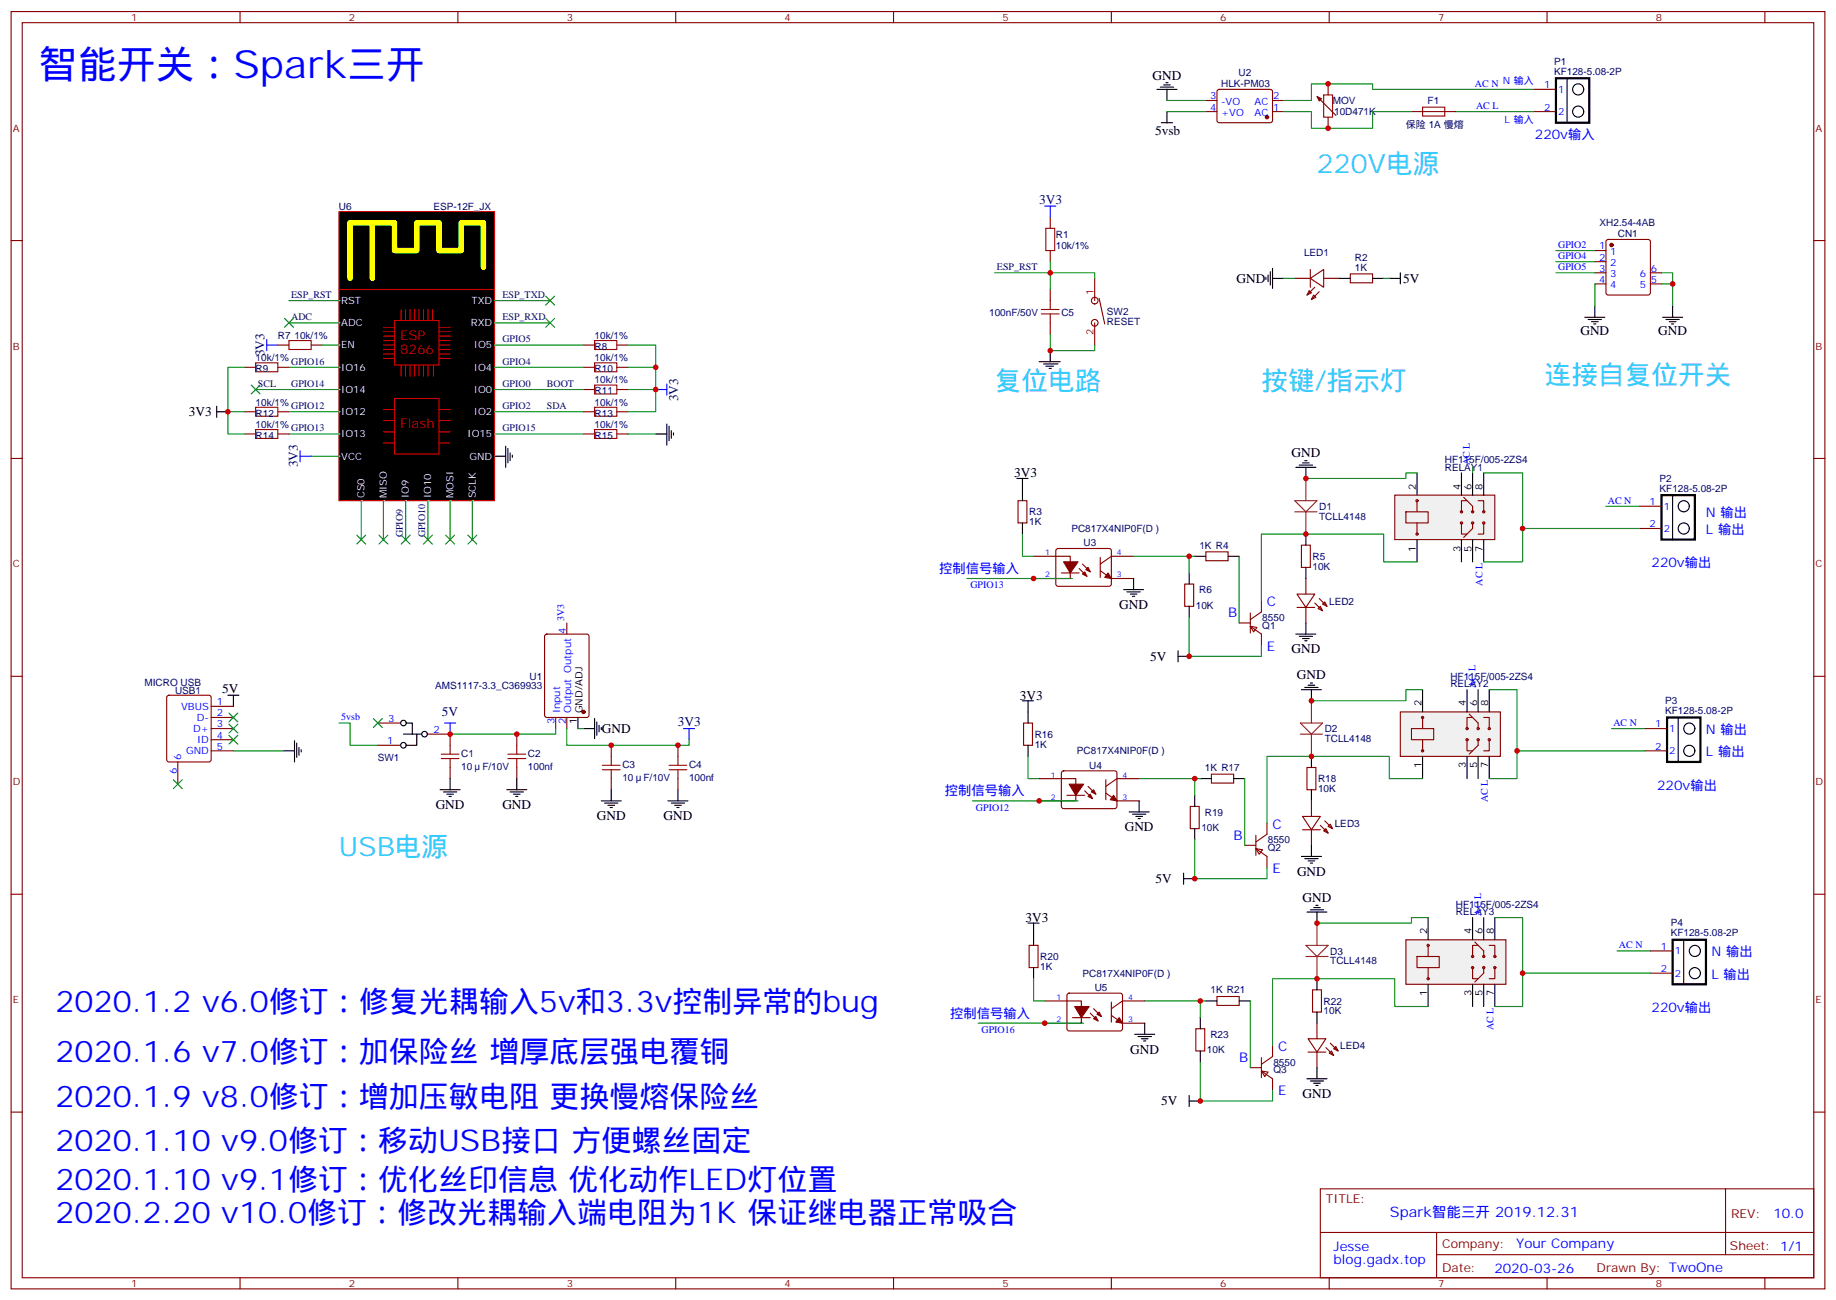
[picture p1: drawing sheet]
<svg xmlns="http://www.w3.org/2000/svg" width="583mm" height="413mm" viewBox="0 0 583 413" stroke-linecap="round" stroke-linejoin="round" font-family="sans-serif">
<g fill="none" stroke="#870000" stroke-width=".35">
<path d="M382.8 35.4h3.5M382.8 31.9h3.5M386.5 28.6l.5-.2h16.5l.4 .7v9.4l-.7 .4h-16.5l-.4-.7v-9.1zM403.9 35.4h3.6M403.9 31.9h3.6M333.4 68.9v3.6M333.4 79.5v3.5M333.4 91.9v3.5M347.5 88.3v7.1M348.9 94.7l1.8 8.1M411 88.3h4.9M415.6 92.2l.7 .7-1.4 .7z"/>
<path d="M415.9 88.3l4.3-2.8v5.7zM415.9 85.5v5.7M417 93.6l.7 .7-1.4 .7zM417.3 91.2l-2.4 2.4M418.7 92.6l-2.4 2.4M420.2 88.3h4.9M428.6 86.9h7.1v2.8h-7.1zM333.4 102.4v3.6M347.5 102.4v7.1M323.1 158.9h2.9v7h-2.9zM328.1 176.5h11.6v7.1h-11.6M335.4 174.3l.4-.2h16.5l.5 .7-.1 10.8-.6 .5-16.5-.1-.5-.7v-10.5z"/>
<path d="M343.6 179l2.5 2.5M349.2 176.9v6.3M359.8 176.5h-7l-3.6 2.5M382.8 175.1h7v2.8h-7zM413.1 173h2.8v7.1h-2.8zM336.9 181.8h5.6M342.5 180.4l2.5 2.5M349.2 181.1l3.6 2.5h7M376.1 185.3h2.8v7.1h-2.8zM393.3 197.7h3.6M396.9 198.8l2.1 .3-1.1 1.4zM396.9 194.5v6.4"/>
<path d="M396.9 198.8l3.5 2.4v3.6M400.4 190.6v3.6l-3.5 2.4M411.7 188.5h5.6l-2.8 4.3zM411.7 192.8h5.6M414.5 183.6v4.9M414.5 192.8v4.9M417.3 191.3l2.5 2.5M418.4 193.1l.7-.7 .7 1.4zM418.7 189.9l2.5 2.5M419.8 191.7l.7-.7 .7 1.4zM53.2 220.8l.4-.2h12.7l.7 .5v20l-.4 .6-13 .1-.6-.5-.1-20zM67 224.2h7.1"/>
<path d="M67 227.7h7.1M67 231.2h7.1M67 234.7h7.1M67 238.3h7.1M119.9 236.5h7.1M119.9 229.4h7.1M135.8 233h7.1v3.5M164 233v3.5M194 236.5v3.5M215.2 236.5v3.5M324.9 229.4h2.8v7.1h-2.8zM56.4 241.8v7"/>
<path d="M142.9 243.6v3.5M164 243.6v3.5M194 247.1v3.5M215.2 247.1v3.5M329.8 247.1h11.7v7h-11.7M337.1 244.8l.5-.2 16.5 .1 .4 .6v10.9l-.7 .4-16.5-.1-.4-.6v-10.6zM338.7 252.4h5.6M344.3 251l2.5 2.4M345.4 249.6l2.4 2.4M351 251.7l3.5 2.4h7.1M351 247.4v6.4M361.6 247.1h-7.1l-3.5 2.5"/>
<path d="M377.8 255.9h2.8v7.1h-2.8zM384.5 245.7h7.1v2.8h-7.1zM413.5 259.1h5.6l-2.8 4.2zM414.9 243.6h2.8v7h-2.8zM416.3 254.1v5M395.1 268.3h3.5M398.6 269.3l2.2 .4-1.1 1.4zM398.6 265.1v6.3M398.6 269.3l3.6 2.5v3.5M402.2 261.2v3.5l-3.6 2.5M413.5 263.3h5.6M416.3 263.3v5"/>
<path d="M419.1 261.9l2.5 2.5M420.2 263.7l.7-.7 .7 1.4zM420.5 260.5l2.5 2.5M421.6 262.3l.7-.8 .7 1.5zM326.7 300h2.8v7.1h-2.8zM331.6 317.6h11.7v7.1h-11.7M338.9 315.4l.5-.2h16.5l.4 .7-.1 10.8-.6 .5-16.5-.1-.4-.6v-10.6zM352.8 318v6.3M363.4 317.6h-7.1l-3.5 2.5M386.3 316.2h7v2.9h-7zM416.6 314.1h2.9v7.1h-2.9zM340.4 322.9h5.7"/>
<path d="M346.1 321.5l2.4 2.5M347.1 320.1l2.5 2.5M352.8 322.2l3.5 2.5h7.1M379.6 326.5h2.8v7h-2.8zM396.9 338.8h3.5M400.4 339.9l2.1 .3-1 1.4zM400.4 335.6v6.4M400.4 339.9l3.5 2.4v3.6M403.9 331.8v3.5l-3.5 2.4M415.2 329.6h5.7l-2.9 4.3zM415.2 333.9h5.7M418 324.7v4.9"/>
<path d="M418 333.9v4.9M420.9 332.5l2.4 2.4M421.9 334.2l.7-.7 .7 1.4zM422.3 331l2.4 2.5M424 332.1l.7 1.4-1.4-.7z"/>
<circle cx="347.5" cy="95.4" r="1.06"/>
<circle cx="347.5" cy="102.4" r="1.06"/>
</g>
<g fill="#870000" stroke="#870000" stroke-width=".35">
<path d="M351.7 181.8l1.1 1.8-2.1-.4z"/>
<path d="M343.6 182.2l.7-.7 .7 1.4z"/>
<path d="M344.7 180.8l.7-.7 .7 1.4z"/>
<path d="M337.6 178.3h4.6l-2.5 3.5z"/>
<path d="M353.5 252.4l1 1.7-2.1-.3z"/>
<path d="M345.4 252.7l.7-.7 .7 1.4z"/>
<path d="M346.4 251.3l.7-.7 .7 1.4z"/>
<path d="M339.4 248.8h4.6l-2.5 3.6z"/>
<path d="M355.2 322.9l1.1 1.8-2.1-.4z"/>
<path d="M347.8 322.6l.7 1.4-1.4-.7z"/>
<path d="M348.2 321.9l.7-.7 .7 1.4z"/>
<path d="M341.1 319.4h4.6l-2.4 3.5z"/>
<circle cx="402.2" cy="37.2" r=".53"/>
</g>
<g fill="none" stroke="#a10000" stroke-width=".35">
<path d="M332 72.5h2.8v7h-2.8zM330.6 99.6h5.6M330.6 98.2h5.6M333.4 95.4v2.8M333.4 99.6v2.8M140.1 239.3h5.6M142.9 236.5v2.8M161.2 239.3h5.7M164 236.5v2.8M140.1 240.7h5.6M142.9 240.7v2.9M161.2 240.7h5.7"/>
<path d="M164 240.7v2.9M191.2 244.3h5.6M191.2 242.9h5.6M194 240v2.9M194 244.3v2.8M212.4 244.3h5.6M212.4 242.9h5.6M215.2 240v2.9M215.2 244.3v2.8"/>
</g>
<g fill="none" stroke="#000" stroke-width=".35">
<path d="M425.1 88.3h3.5M435.7 88.3h3.5M324.6 155.4v3.5M324.6 165.9v3.6M379.2 176.5h3.6M389.8 176.5h3.5M414.5 169.5v3.5M377.5 181.8v3.5M377.5 192.4v3.5M414.5 180.1v3.5M128.1 233h5.6M129.1 229.4h1.8v3.6"/>
<path d="M132.3 233v3.5h-3.2M326.3 225.9v3.5M326.3 236.5v3.5M379.2 252.4v3.5M381 247.1h3.5M391.6 247.1h3.5M416.3 240v3.6M416.3 250.6v3.5M379.2 263v3.5M328.1 296.5v3.5M328.1 307.1v3.5M382.8 317.6h3.5"/>
<path d="M393.3 317.6h3.6M418 310.6v3.5M381 322.9v3.6M381 333.5v3.5M418 321.2v3.5"/>
<circle cx="128.1" cy="229.4" r=".88"/>
<circle cx="128.1" cy="236.5" r=".88"/>
<circle cx="134.8" cy="233" r=".88"/>
</g>
<path d="M411 158.9h7l-3.5 3.5zM414.5 151.8v7.1M411 162.4h7M414.5 162.4v7.1M412.7 229.4h7.1l-3.5 3.6zM412.7 233h7.1M416.3 222.4v7M416.3 233v7M418 292.9v7.1M414.5 300h7.1l-3.6 3.5zM414.5 303.5h7.1M418 303.5v7.1" fill="none" stroke="#8c2424" stroke-width=".35"/>
<path d="M107.6 67.2h49.4v91.7h-49.4z" fill="#000" stroke="#f00" stroke-width=".35"/>
<g fill="none" stroke="#c00" stroke-width=".35">
<path d="M127.4 98.2v3.5M128.8 98.2v3.5M130.2 98.2v3.5M131.6 98.2v3.5M133 98.2v3.5M134.4 98.2v3.5M135.8 98.2v3.5M137.2 98.2v3.5M121.7 103.9h3.5M121.7 105.3h3.5M121.7 106.7h3.5M121.7 108.1h3.5"/>
<path d="M121.7 109.5h3.5M121.7 110.9h3.5M121.7 112.3h3.5M121.7 113.7h3.5M125.2 101.7h14.1v14.2h-14.1zM127.4 115.9v3.5M128.8 115.9v3.5M130.2 115.9v3.5M131.6 115.9v3.5M133 115.9v3.5M134.4 115.9v3.5M135.8 115.9v3.5"/>
<path d="M137.6 115.9v3.5M139.3 103.9h3.6M139.3 105.3h3.6M139.3 106.7h3.6M139.3 108.1h3.6M139.3 109.5h3.6M139.3 110.9h3.6M139.3 112.3h3.6M139.3 113.7h3.6M121.7 130h3.5M121.7 133.5h3.5M121.7 137h3.5"/>
<path d="M125.2 126.4h14.1v17.7h-14.1zM139.3 130h3.6M139.3 133.5h3.6M139.3 137h3.6M121.7 140.5h3.5M139.3 140.5h3.6"/>
</g>
<path d="M107.6 91.9h49.4" fill="none" stroke="#f00" stroke-width=".35"/>
<path d="M118.2 70.7v17.6M153.5 84.8v-14.1h-7.1v8.8h-7.1v-8.8h-7v8.8h-7.1v-8.8h-14.1v17.6" fill="none" stroke="#ff0" stroke-width="1.8"/>
<g fill="#fff">
<circle cx="107.6" cy="102.4" r=".18"/>
<circle cx="107.6" cy="109.5" r=".18"/>
<circle cx="107.6" cy="116.6" r=".18"/>
<circle cx="107.6" cy="123.6" r=".18"/>
<circle cx="107.6" cy="130.7" r=".18"/>
<circle cx="107.6" cy="137.7" r=".18"/>
<circle cx="107.6" cy="144.8" r=".18"/>
<circle cx="114.7" cy="158.9" r=".18"/>
<circle cx="121.7" cy="158.9" r=".18"/>
<circle cx="128.8" cy="158.9" r=".18"/>
<circle cx="135.8" cy="158.9" r=".18"/>
<circle cx="142.9" cy="158.9" r=".18"/>
<circle cx="149.9" cy="158.9" r=".18"/>
<circle cx="157" cy="144.8" r=".18"/>
<circle cx="157" cy="137.7" r=".18"/>
<circle cx="157" cy="130.7" r=".18"/>
<circle cx="157" cy="123.6" r=".18"/>
<circle cx="157" cy="116.6" r=".18"/>
<circle cx="157" cy="109.5" r=".18"/>
<circle cx="157" cy="102.4" r=".18"/>
<circle cx="157" cy="95.4" r=".18"/>
<circle cx="107.6" cy="95.4" r=".18"/>
</g>
<path d="M81.1 115.1h7.1v2.9h-7.1zM91.7 108.1h7.1v2.8h-7.1zM188.7 115.1h7.1v2.9h-7.1zM188.7 108.1h7.1v2.8h-7.1zM81.1 129.3h7.1v2.8h-7.1zM81.1 136.3h7.1v2.8h-7.1zM188.7 122.2h7.1v2.8h-7.1zM188.7 129.3h7.1v2.8h-7.1zM188.7 136.3h7.1v2.8h-7.1z" fill="none" stroke="#a10000" stroke-width=".35"/>
<g fill="none" stroke="#870000" stroke-width=".35">
<path d="M506.2 79.5h3.6M510 76.2l.5-.2h12.7l.5 .2 .2 .5v16.2l-.3 .5-.4 .2h-12.7l-.5-.2-.2-.5v-16.2zM506.2 83h3.6M506.2 86.6h3.6M506.2 90.1h3.6M523.9 86.6h3.5M523.9 90.1h3.5M77.6 116.6h3.5M88.2 109.5h3.5M88.2 116.6h3.5M98.8 109.5h3.5M185.2 109.5h3.5"/>
<path d="M185.2 116.6h3.5M195.8 109.5h3.5M195.8 116.6h3.5M77.6 130.7h3.5M77.6 137.7h3.5M88.2 130.7h3.5M88.2 137.7h3.5M185.2 123.6h3.5M185.2 130.7h3.5M185.2 137.7h3.5M195.8 123.6h3.5M195.8 130.7h3.5"/>
<path d="M195.8 137.7h3.5M179.9 197.7v3.5M173.1 201.4l.5-.2h12.7l.6 .5 .1 25.3-.5 .6-12.9 .1-.7-.5v-25.3zM176.4 227.7v3.5M179.9 227.7v3.5"/>
</g>
<g fill="#870000" stroke="#870000" stroke-width=".35">
<circle cx="511.5" cy="77.8" r=".53"/>
<circle cx="185.2" cy="225.9" r=".53"/>
</g>
<path d="M183.4 227.7v3.5" fill="none" stroke="#000" stroke-width=".35"/>
<path d="M442.7 157.1h31.8v14.1h-31.8z" fill="#f0f0f0" stroke="#870000" stroke-width=".35"/>
<g fill="none" stroke="#870000" stroke-width=".35">
<path d="M449.8 158.9v3.5M464.6 157.8l2.8 2.9v1.7M465.7 158.9h-1.8v3.5M469.2 158.9h1.8v3.5M446.3 162.4h7v3.5h-7zM449.8 165.9v3.6M463.9 165.9v3.6h1.8M467.4 165.9v1.8l-2.8 2.8M471 165.9v3.6h-1.8"/>
<circle cx="449.8" cy="158.9" r=".35"/>
<circle cx="449.8" cy="169.5" r=".35"/>
<circle cx="463.9" cy="165.9" r=".35"/>
<circle cx="463.9" cy="162.4" r=".35"/>
<circle cx="467.4" cy="162.4" r=".35"/>
<circle cx="467.4" cy="165.9" r=".35"/>
<circle cx="471" cy="165.9" r=".35"/>
<circle cx="471" cy="162.4" r=".35"/>
</g>
<path d="M449.8 150.1v7M463.9 150.1v7M467.4 150.1v7M471 150.1v7M449.8 171.2v7.1M463.9 171.2v7.1M467.4 171.2v7.1M471 171.2v7.1" fill="none" stroke="#000" stroke-width=".35"/>
<path d="M444.5 225.9h31.7v14.1h-31.7z" fill="#f0f0f0" stroke="#870000" stroke-width=".35"/>
<g fill="none" stroke="#870000" stroke-width=".35">
<path d="M448 231.2h7.1v3.5h-7.1zM451.6 227.7v3.5M451.6 234.7v3.6M465.7 234.7v3.6h1.7M466.4 226.6l2.8 2.8v1.8M467.4 227.7h-1.7v3.5M469.2 234.7v1.8l-2.8 2.8M471 227.7h1.7v3.5M472.7 234.7v3.6h-1.7"/>
<circle cx="451.6" cy="227.7" r=".35"/>
<circle cx="451.6" cy="238.3" r=".35"/>
<circle cx="465.7" cy="231.2" r=".35"/>
<circle cx="465.7" cy="234.7" r=".35"/>
<circle cx="469.2" cy="234.7" r=".35"/>
<circle cx="469.2" cy="231.2" r=".35"/>
<circle cx="472.7" cy="231.2" r=".35"/>
<circle cx="472.7" cy="234.7" r=".35"/>
</g>
<path d="M451.6 218.9v7M465.7 218.9v7M469.2 218.9v7M472.7 218.9v7M451.6 240v7.1M465.7 240v7.1M469.2 240v7.1M472.7 240v7.1" fill="none" stroke="#000" stroke-width=".35"/>
<path d="M446.3 298.2h31.7v14.1h-31.7z" fill="#f0f0f0" stroke="#870000" stroke-width=".35"/>
<g fill="none" stroke="#870000" stroke-width=".35">
<path d="M3.5 3.7h575.8v405.3h-575.8zM7.1 7.2h568.6v398.3h-568.6zM76.2 3.7v3.5M145.3 3.7v3.5M214.5 3.7v3.5M283.6 3.7v3.5M352.8 3.7v3.5M421.9 3.7v3.5M491.1 3.7v3.5M560.2 3.7v3.5M418.7 31.3l5.3 5.3M421.6 26.6v3.5"/>
<path d="M421.6 37.2v3.5M448 35.4h14.1M486.8 28.4h7.1M486.8 35.4h7.1M3.5 76.3h3.6M575.7 76.3h3.6M3.5 145.5h3.6M575.7 145.5h3.6M520.3 160.7h7.1M520.3 167.7h7.1M3.5 214.6h3.6M575.7 214.6h3.6"/>
<path d="M522.1 231.2h7.1M522.1 238.3h7.1M3.5 283.8h3.6M468.1 298.9l2.9 2.9v1.7M575.7 283.8h3.6M449.8 303.5h7v3.6h-7zM453.3 300v3.5M453.3 307.1v3.5M467.4 307.1v3.5h1.8M469.2 300h-1.8v3.5M471 307.1v1.7l-2.9 2.8M472.7 300h1.8v3.5"/>
<path d="M474.5 307.1v3.5h-1.8M523.9 301.8h7M523.9 308.8h7M3.5 352.9h3.6M575.7 352.9h3.6M419.1 377.3h156.6v28.2h-156.6zM547.7 377.3v20.9M419.1 391.1h156.5M456 398.2h119.6M456 391.1v14.1M76.2 405.5v3.5M145.3 405.5v3.5"/>
<path d="M214.5 405.5v3.5M283.6 405.5v3.5M352.8 405.5v3.5M421.9 405.5v3.5M491.1 405.5v3.5M560.2 405.5v3.5"/>
<circle cx="453.3" cy="310.6" r=".35"/>
<circle cx="453.3" cy="300" r=".35"/>
<circle cx="467.4" cy="303.5" r=".35"/>
<circle cx="467.4" cy="307.1" r=".35"/>
<circle cx="471" cy="303.5" r=".35"/>
<circle cx="471" cy="307.1" r=".35"/>
<circle cx="474.5" cy="307.1" r=".35"/>
<circle cx="474.5" cy="303.5" r=".35"/>
</g>
<g fill="none" stroke="#000" stroke-width=".35">
<path d="M367.2 28.4h6.4M368.3 27.7h4.2M368.7 38.9h3.5M369.4 27h2.1M370.1 26.2h.7M370.4 28.4v3.5M370.4 35.4v3.5M497.4 24.8v14.1M401.8 88v.7M402.5 87.3v2.1M403.2 86.2v4.3M403.9 88.3h3.6"/>
<path d="M403.9 85.2v6.3M441 88.3h3.5M444.5 86.6v3.5M506.2 97.2v3.5M530.9 97.2v3.5M329.8 114.8h6.7M331.3 115.5h4.5M332 116.2h2.4M333 116.9h.7M333.4 111.3v3.5M503.1 100.7h6.3M504.1 101.4h4.3"/>
<path d="M505.2 102.1h2.1M505.9 102.8h.7M527.8 100.7h6.3M528.8 101.4h4.2M529.9 102.1h2.1M530.6 102.8h.7M68.8 130.7h3.5M68.8 128.9v3.5M208.1 137.7h3.6M211.7 134.5v6.8M212.4 135.3v4.5M213.1 136.7v2.4"/>
<path d="M213.8 137.4v.7M157 144.8h3.5M160.5 141.6v6.7M161.2 142.3v4.6M161.9 143.7v2.5M162.6 144.4v.7M322.8 151.8h3.5M324.6 151.8v3.6M411.3 148.3h6.4M412.4 147.6h4.2M413.5 146.9h2.1M414.2 146.2h.7"/>
<path d="M414.5 148.3v3.5M530.9 157.1v14.1M356.7 187.1h6.3M357.7 187.8h4.2M358.8 188.5h2.1M359.5 189.2h.7M359.8 183.6v3.5M414.5 197.7v3.5M373.9 208.3h3.6M373.9 206.5v3.5M411.3 201.2h6.4M412.4 201.9h4.2"/>
<path d="M413.1 218.9h6.4M413.5 202.6h2.1M414.2 203.3h.7M414.2 218.2h4.2M415.2 217.5h2.1M415.9 216.7h.7M416.3 218.9v3.5M72.3 220.6h3.5M74.1 220.6v3.6M90 238.3h3.5M93.5 235.1v6.7M94.2 235.8v4.6"/>
<path d="M94.9 237.2v2.5M95.6 237.9v.7M185.2 231.2h3.5M188.7 228v6.4M189.4 229.1v4.2M190.1 230.2v2.1M190.9 230.9v.7M324.6 222.4h3.5M326.3 222.4v3.5M532.7 227.7v14.1M139.7 250.6h6.3M140.8 251.3h4.2"/>
<path d="M141.8 252h2.1M142.5 252.7h.7M142.9 247.1v3.5M160.9 250.6h6.3M161.9 251.3h4.3M163 252h2.1M163.7 252.7h.7M164 247.1v3.5M190.9 254.1h6.3M191.9 254.8h4.2M193 255.6h2.1M193.7 256.3h.7"/>
<path d="M194 250.6v3.5M212 254.1h6.4M213.1 254.8h4.2M214.1 255.6h2.2M214.8 256.3h.7M215.2 250.6v3.5M358.4 257.7h6.4M359.5 258.4h4.2M360.5 259.1h2.2M361.2 259.8h.7M361.6 254.1v3.6M375.7 278.8h3.5"/>
<path d="M375.7 277.1v3.5M413.1 271.8h6.4M414.2 272.5h4.2M415.2 273.2h2.1M415.9 273.9h.7M416.3 268.3v3.5M326.3 292.9h3.5M328.1 292.9v3.6M414.9 289.4h6.3M415.9 288.7h4.3M417 288h2.1M417.7 287.3h.7"/>
<path d="M418 289.4v3.5M453.3 291.2v7M467.4 291.2v7M471 291.2v7M474.5 291.2v7M534.5 298.2v14.1M453.3 312.3v7.1M467.4 312.3v7.1M471 312.3v7.1M474.5 312.3v7.1M360.2 328.2h6.3M361.2 328.9h4.3"/>
<path d="M362.3 329.6h2.1M363 330.3h.7M363.4 324.7v3.5M418 338.8v3.5M377.5 349.4h3.5M377.5 347.6v3.6M414.9 342.3h6.3M415.9 343h4.3M417 343.7h2.1M417.7 344.5h.7"/>
<circle cx="500.9" cy="35.4" r="1.76"/>
<circle cx="500.9" cy="28.4" r="1.76"/>
<circle cx="534.5" cy="160.7" r="1.76"/>
<circle cx="534.5" cy="167.7" r="1.76"/>
<circle cx="536.2" cy="231.2" r="1.76"/>
<circle cx="536.2" cy="238.3" r="1.76"/>
<circle cx="538" cy="301.8" r="1.76"/>
<circle cx="538" cy="308.8" r="1.76"/>
</g>
<path d="M493.9 24.8h10.6v14.1h-10.6zM527.4 157.1h10.6v14.1h-10.6zM529.2 227.7h10.6v14.1h-10.6zM530.9 298.2h10.6v14.1h-10.6z" fill="none" stroke="#000" stroke-width=".71"/>
<path d="M420.2 30.1h2.8v7.1h-2.8zM451.6 34h7v2.8h-7z" fill="none" stroke="#a10000" stroke-width=".35"/>
<path d="M418 30.6l1.5 .7-.8 .7z" fill="#870000" stroke="#870000" stroke-width=".35"/>
<path d="M331.6 65.4h3.5M333.4 65.4v3.5M84.7 109.5h3.5M84.7 107.7v3.6M208.1 123.6h3.6M211.7 121.8v3.6M95.2 144.8h3.6M95.2 143v3.5M141.1 229.4h3.5M142.9 229.4v3.6M217 231.2h3.5M218.7 231.2v3.5" fill="none" stroke="#00f" stroke-width=".35"/>
<g fill="none" stroke="#008700" stroke-width=".35">
<path d="M370.4 31.9h12.4M370.4 35.4h12.4M407.5 35.4h8.8v5.3h19.4v-5.3h12.3M462.1 35.4h24.7M486.8 28.4h-51.1v-1.8h-19.4v5.3h-8.8M493.9 79.5h12.3M91.7 95.4h15.9M157 95.4h17.6M315.7 86.6h31.8v1.7M333.4 83v8.9M407.5 88.3h3.5M439.2 88.3h1.8"/>
<path d="M493.9 86.6h12.3M493.9 83h12.3M506.2 90.1v7.1M527.4 86.6h3.5v10.6M527.4 90.1h3.5M77.6 116.6h-5.3v14.1M91.7 102.4h15.9M91.7 116.6h15.9M102.3 109.5h5.3M157 109.5h28.2M157 102.4h17.6M157 116.6h28.2"/>
<path d="M199.3 109.5h8.8v14.1M199.3 116.6h8.8M333.4 106v5.3h14.1v-1.8M77.6 130.7h-5.3v7h5.3M81.1 123.6h26.5M91.7 130.7h15.9M91.7 137.7h15.9M157 123.6h28.2M157 130.7h28.2M157 137.7h28.2M199.3 123.6h8.8v7.1h-8.8M199.3 137.7h8.8"/>
<path d="M98.8 144.8h8.8M114.7 158.9v12.3M121.7 158.9v12.3M128.8 158.9v12.3M135.8 158.9v12.3M142.9 158.9v12.3M149.9 158.9v12.3M449.8 150.1h-3.5v1.7h-31.8M467.4 148.3v1.8M471 150.1h12.3v17.6M324.6 169.5v7h3.5M359.8 176.5h17.7v5.3"/>
<path d="M377.5 176.5h1.7M393.3 176.5v21.2M449.8 178.3h-10.6v-8.8h-38.8v21.1M509.8 160.7h10.5M520.3 167.7h-37v10.6h-12.3M306.9 183.6h33.5M377.5 195.9v12.4h22.9v-3.5M451.6 218.9h-5.3v3.5h-30M472.7 218.9h8.8v19.4h40.6M74.1 238.3h15.9M107.6 229.4h3.5v7.1h8.8M176.4 231.2v1.8h-33.5"/>
<path d="M179.9 231.2v5.3h38.8v-1.8M183.4 231.2h1.8M481.5 238.3v8.8h-8.8M511.5 231.2h10.6M308.7 254.1h33.5M326.3 240v7.1h3.5M361.6 247.1h17.6v5.3M379.2 247.1h1.8M395.1 247.1v21.2M451.6 247.1h-10.6v-7.1h-38.8v21.2M379.2 266.5v12.3h23v-3.5M453.3 291.2h-5.3v1.7h-30"/>
<path d="M474.5 291.2h8.8v17.6M328.1 310.6v7h3.5M363.4 317.6h17.6v5.3M381 317.6h1.8M396.9 317.6v21.2M453.3 319.4h-10.6v-8.8h-38.8v21.2M513.3 301.8h10.6M523.9 308.8h-40.6v10.6h-8.8M310.4 324.7h33.6M381 337v12.4h22.9v-3.5"/>
</g>
<g fill="#c00">
<circle cx="483.3" cy="167.7" r=".88"/>
<circle cx="72.3" cy="130.7" r=".88"/>
<circle cx="530.9" cy="90.1" r=".88"/>
<circle cx="208.1" cy="123.6" r=".88"/>
<circle cx="379.2" cy="278.8" r=".88"/>
<circle cx="416.3" cy="240" r=".88"/>
<circle cx="416.3" cy="222.4" r=".88"/>
<circle cx="379.2" cy="247.1" r=".88"/>
<circle cx="329.8" cy="254.1" r=".88"/>
<circle cx="142.9" cy="233" r=".88"/>
<circle cx="328.1" cy="183.6" r=".88"/>
<circle cx="333.4" cy="111.3" r=".88"/>
<circle cx="333.4" cy="86.6" r=".88"/>
<circle cx="377.5" cy="176.5" r=".88"/>
<circle cx="414.5" cy="169.5" r=".88"/>
<circle cx="377.5" cy="208.3" r=".88"/>
<circle cx="194" cy="236.5" r=".88"/>
<circle cx="215.2" cy="236.5" r=".88"/>
<circle cx="164" cy="233" r=".88"/>
<circle cx="331.6" cy="324.7" r=".88"/>
<circle cx="381" cy="317.6" r=".88"/>
<circle cx="418" cy="292.9" r=".88"/>
<circle cx="418" cy="310.6" r=".88"/>
<circle cx="381" cy="349.4" r=".88"/>
<circle cx="208.1" cy="116.6" r=".88"/>
<circle cx="481.5" cy="238.3" r=".88"/>
<circle cx="483.3" cy="308.8" r=".88"/>
<circle cx="421.6" cy="40.7" r=".88"/>
<circle cx="421.6" cy="26.6" r=".88"/>
<circle cx="414.5" cy="151.8" r=".88"/>
</g>
<g fill="#c00" stroke="#008700" stroke-width=".35">
<path d="M118.5 228l2.9 2.9zM121.4 228l-2.9 2.9z"/>
<path d="M72.7 233.3l2.8 2.8zM75.5 233.3l-2.8 2.8z"/>
<path d="M55 247.4l2.9 2.9zM57.9 247.4l-2.9 2.9z"/>
<path d="M72.7 226.3l2.8 2.8zM75.5 226.3l-2.8 2.8z"/>
<path d="M72.7 229.8l2.8 2.8zM75.5 229.8l-2.8 2.8z"/>
<path d="M173.2 94l2.8 2.8zM173.2 96.8l2.8-2.8z"/>
<path d="M173.2 101l2.8 2.9zM173.2 103.9l2.8-2.9z"/>
<path d="M127.4 169.8l2.8 2.8zM130.2 169.8l-2.8 2.8z"/>
<path d="M134.4 169.8l2.8 2.8zM137.2 169.8l-2.8 2.8z"/>
<path d="M79.7 122.2l2.8 2.8zM82.5 122.2l-2.8 2.8z"/>
<path d="M113.2 169.8l2.9 2.8zM116.1 169.8l-2.9 2.8z"/>
<path d="M120.3 169.8l2.8 2.8zM123.1 169.8l-2.8 2.8z"/>
<path d="M141.5 169.8l2.8 2.8zM144.3 169.8l-2.8 2.8z"/>
<path d="M148.5 169.8l2.8 2.8zM151.3 169.8l-2.8 2.8z"/>
<path d="M90.3 101l2.8 2.9zM90.3 103.9l2.8-2.9z"/>
</g>
<text font-size="12.3" fill="#00f" x="12.3" y="24.8">智能开关：Spark三开</text>
<g font-size="9.5" fill="#00f">
<text x="17.6" y="321.2">2020.1.2 v6.0修订：修复光耦输入5v和3.3v控制异常的bug</text>
<text x="17.6" y="337">2020.1.6 v7.0修订：加保险丝 增厚底层强电覆铜</text>
<text x="17.6" y="351.2">2020.1.9 v8.0修订：增加压敏电阻 更换慢熔保险丝</text>
<text x="17.6" y="365.3">2020.1.10 v9.0修订：移动USB接口 方便螺丝固定</text>
<text x="17.6" y="377.6">2020.1.10 v9.1修订：优化丝印信息 优化动作LED灯位置</text>
<text x="17.6" y="388.2">2020.2.20 v10.0修订：修改光耦输入端电阻为1K 保证继电器正常吸合</text>
</g>
<g font-size="8.5" fill="#3cf">
<text x="418" y="54.8">220V电源</text>
<text x="315.7" y="123.6">复位电路</text>
<text x="400.4" y="123.6">按键/指示灯</text>
<text x="490.4" y="121.8">连接自复位开关</text>
<text x="107.6" y="271.8">USB电源</text>
</g>
<text font-size="4.6" fill="#00f" x="441.2" y="386.3">Spark智能三开 2019.12.31</text>
<g font-size="4.2">
<text x="365.9" y="25.5">GND</text>
<text x="366.6" y="42.8">5vsb</text>
<text x="392.5" y="89.8">GND</text>
<text x="445.4" y="89.8">5V</text>
<text x="501.6" y="106.3">GND</text>
<text x="526.3" y="106.3">GND</text>
<text x="59.9" y="132.1">3V3</text>
<text x="409.9" y="145">GND</text>
<text x="322" y="151.5">3V3</text>
<text x="355.3" y="193.2">GND</text>
<text x="365.1" y="209.7">5V</text>
<text x="409.9" y="207.3">GND</text>
<text x="411.7" y="215.6">GND</text>
<text x="70.6" y="219.9">5V</text>
<text x="323.7" y="222">3V3</text>
<text x="191" y="232.6">GND</text>
<text x="138.3" y="256.7">GND</text>
<text x="159.5" y="256.7">GND</text>
<text x="189.4" y="260.3">GND</text>
<text x="210.6" y="260.3">GND</text>
<text x="357" y="263.8">GND</text>
<text x="366.8" y="280.2">5V</text>
<text x="411.7" y="277.9">GND</text>
<text x="413.5" y="286.1">GND</text>
<text x="325.5" y="292.6">3V3</text>
<text x="358.8" y="334.3">GND</text>
<text x="368.6" y="350.8">5V</text>
<text x="413.5" y="348.5">GND</text>
</g>
<g font-size="4.2" fill="#00f">
<text x="487.2" y="44.2">220v输入</text>
<text x="541.5" y="164.2">N 输出</text>
<text x="541.5" y="169.5">L 输出</text>
<text x="298.1" y="181.8">控制信号输入</text>
<text x="524.2" y="180.1">220v输出</text>
<text x="389.8" y="195.9">B</text>
<text x="402.2" y="192.4">C</text>
<text x="402.2" y="206.5">E</text>
<text x="541.5" y="233">N 输出</text>
<text x="541.5" y="240">L 输出</text>
<text x="526" y="250.6">220v输出</text>
<text x="299.9" y="252.4">控制信号输入</text>
<text x="403.9" y="263">C</text>
<text x="391.6" y="266.5">B</text>
<text x="403.9" y="277.1">E</text>
<text x="543.3" y="303.5">N 输出</text>
<text x="543.3" y="310.6">L 输出</text>
<text x="301.6" y="322.9">控制信号输入</text>
<text x="524.2" y="321.2">220v输出</text>
<text x="405.7" y="333.5">C</text>
<text x="393.3" y="337">B</text>
<text x="405.7" y="347.6">E</text>
<text x="562.9" y="386.5">10.0</text>
<text x="423.3" y="397">Jesse</text>
<text x="423.3" y="401.2">blog.gadx.top</text>
<text x="481.3" y="396.1">Your Company</text>
<text x="474.4" y="403.9">2020-03-26</text>
</g>
<g font-size="4.2" fill="#000080">
<text x="329.9" y="64.7">3V3</text>
<text x="84" y="113" transform="rotate(-90 84 113)">3V3</text>
<text x="215.3" y="127.4" transform="rotate(-90 215.3 127.4)">3V3</text>
<text x="94.5" y="148.3" transform="rotate(-90 94.5 148.3)">3V3</text>
<text x="140.2" y="227.3">5V</text>
<text x="215.2" y="230.5">3V3</text>
</g>
<g font-size="4.2" fill="#c00">
<text x="127" y="107.7">ESP</text>
<text x="127" y="112.3">8266</text>
<text x="127" y="136">Flash</text>
</g>
<g font-size="3.9" fill="#800">
<text x="420.9" y="381.8">TITLE:</text>
<text x="549.5" y="386.5">REV:</text>
<text x="457.8" y="396">Company:</text>
<text x="549.1" y="396.7">Sheet: 1/1</text>
<text x="457.8" y="403.7">Date:</text>
<text x="506.8" y="403.8">Drawn By: TwoOne</text>
</g>
<g font-size="3.2" fill="#800">
<text x="41.6" y="6.7">1</text>
<text x="110.8" y="6.7">2</text>
<text x="179.9" y="6.7">3</text>
<text x="249.1" y="6.7">4</text>
<text x="318.2" y="6.7">5</text>
<text x="387.3" y="6.7">6</text>
<text x="456.5" y="6.7">7</text>
<text x="525.6" y="6.7">8</text>
<text x="4.1" y="41.8">A</text>
<text x="576.3" y="41.8">A</text>
<text x="347.1" y="93.6" transform="rotate(-90 347.1 93.6)">1</text>
<text x="347.1" y="106.2" transform="rotate(-90 347.1 106.2)">2</text>
<text x="4.1" y="110.9">B</text>
<text x="576.3" y="110.9">B</text>
<text x="4.1" y="180.1">C</text>
<text x="576.3" y="180.1">C</text>
<text x="4.1" y="249.2">D</text>
<text x="576.3" y="249.2">D</text>
<text x="4.1" y="318.3">E</text>
<text x="576.3" y="318.3">E</text>
<text x="41.6" y="408.5">1</text>
<text x="110.8" y="408.5">2</text>
<text x="179.9" y="408.5">3</text>
<text x="249.1" y="408.5">4</text>
<text x="318.2" y="408.5">5</text>
<text x="387.3" y="408.5">6</text>
<text x="456.5" y="408.5">7</text>
<text x="525.6" y="408.5">8</text>
</g>
<g font-size="3.2" fill="#000080">
<text x="493.3" y="23.8">KF128-5.08-2P</text>
<text x="493.3" y="20.6">P1</text>
<text x="387.6" y="27.7">HLK-PM03</text>
<text x="393.2" y="24.2">U2</text>
<text x="423.1" y="33">MOV</text>
<text x="453.2" y="33">F1</text>
<text x="423.5" y="36.5">10D471K</text>
<text x="446.3" y="40.7">保险 1A 慢熔</text>
<text x="107.6" y="66.6">U6</text>
<text x="137.6" y="66.6">ESP-12F_JX</text>
<text x="507.7" y="71.8">XH2.54-4AB</text>
<text x="335.1" y="75.5">R1</text>
<text x="513.5" y="75.4">CN1</text>
<text x="335.1" y="79">10k/1%</text>
<text x="413.9" y="81.4">LED1</text>
<text x="430.1" y="82.8">R2</text>
<text x="316.4" y="85.7">ESP_RST</text>
<text x="430.1" y="85.9">1K</text>
<text x="92.4" y="94.5">ESP_RST</text>
<text x="159.5" y="94.5">ESP_TXD</text>
<text x="92.4" y="101.6">ADC</text>
<text x="159.5" y="101.6">ESP_RXD</text>
<text x="314" y="100.2">100nF/50V</text>
<text x="336.9" y="100.2">C5</text>
<text x="351.4" y="100">SW2</text>
<text x="88.2" y="107.5">R7</text>
<text x="93.5" y="107.5">10k/1%</text>
<text x="188.7" y="107.5">10k/1%</text>
<text x="351.4" y="103.2">RESET</text>
<text x="159.5" y="108.6">GPIO5</text>
<text x="188.7" y="111.1">R8</text>
<text x="81.1" y="114.6">10k/1%</text>
<text x="81.1" y="118.1">R9</text>
<text x="92.4" y="115.7">GPIO16</text>
<text x="159.5" y="115.7">GPIO4</text>
<text x="188.7" y="114.6">10k/1%</text>
<text x="188.7" y="118.1">R10</text>
<text x="81.8" y="122.7">SCL</text>
<text x="92.4" y="122.7">GPIO14</text>
<text x="159.5" y="122.7">GPIO0</text>
<text x="173.6" y="122.7">BOOT</text>
<text x="188.7" y="121.6">10k/1%</text>
<text x="188.7" y="125.2">R11</text>
<text x="81.1" y="128.7">10k/1%</text>
<text x="92.4" y="129.8">GPIO12</text>
<text x="159.5" y="129.8">GPIO2</text>
<text x="173.6" y="129.8">SDA</text>
<text x="188.7" y="128.7">10k/1%</text>
<text x="81.1" y="135.7">10k/1%</text>
<text x="81.1" y="132.2">R12</text>
<text x="92.4" y="136.8">GPIO13</text>
<text x="159.5" y="136.8">GPIO15</text>
<text x="188.7" y="132.2">R13</text>
<text x="188.7" y="135.7">10k/1%</text>
<text x="81.1" y="139.3">R14</text>
<text x="188.7" y="139.3">R15</text>
<text x="458.6" y="146.9">HF115F/005-2ZS4</text>
<text x="458.6" y="149.4">RELAY1</text>
<text x="526.8" y="152.9">P2</text>
<text x="418.7" y="161.9">D1</text>
<text x="526.8" y="156.1">KF128-5.08-2P</text>
<text x="326.7" y="166.7">1K</text>
<text x="326.7" y="163.6">R3</text>
<text x="418.7" y="164.9">TCLL4148</text>
<text x="127.9" y="170.5" transform="rotate(-90 127.9 170.5)">GPIO9</text>
<text x="134.9" y="170.5" transform="rotate(-90 134.9 170.5)">GPIO10</text>
<text x="340.1" y="168.9">PC817X4NIP0F(D )</text>
<text x="344" y="173.4">U3</text>
<text x="380.7" y="174.1">1K R4</text>
<text x="416.6" y="177.7">R5</text>
<text x="416.6" y="180.8">10K</text>
<text x="380.7" y="188.2">R6</text>
<text x="421.9" y="191.8">LED2</text>
<text x="379.6" y="193.2">10K</text>
<text x="400.7" y="197.1">8550</text>
<text x="400.7" y="199.5">Q1</text>
<text x="168.1" y="215.7">U1</text>
<text x="460.4" y="215.7">HF115F/005-2ZS4</text>
<text x="45.9" y="217.8">MICRO USB</text>
<text x="55.6" y="220.3">USB1</text>
<text x="138.1" y="218.7">AMS1117-3.3_C369933</text>
<text x="460.4" y="218.2">RELAY2</text>
<text x="528.6" y="226.6">KF128-5.08-2P</text>
<text x="528.6" y="223.5">P3</text>
<text x="420.5" y="232.4">D2</text>
<text x="328.4" y="237.3">1K</text>
<text x="328.4" y="234.1">R16</text>
<text x="341.9" y="239.4">PC817X4NIP0F(D )</text>
<text x="420.5" y="235.5">TCLL4148</text>
<text x="119.9" y="241.6">SW1</text>
<text x="146.4" y="244.4">10</text>
<text x="146.4" y="240.2">C1</text>
<text x="153.1" y="244.4">F/10V</text>
<text x="167.6" y="244.4">100nf</text>
<text x="167.6" y="240.2">C2</text>
<text x="197.6" y="243.7">C3</text>
<text x="218.7" y="243.7">C4</text>
<text x="345.7" y="243.9">U4</text>
<text x="382.5" y="244.7">1K R17</text>
<text x="197.6" y="248">10</text>
<text x="204.3" y="248">F/10V</text>
<text x="218.7" y="248">100nf</text>
<text x="418.4" y="251.4">10K</text>
<text x="418.4" y="248.3">R18</text>
<text x="381.4" y="263.7">10K</text>
<text x="382.4" y="258.8">R19</text>
<text x="423.7" y="262.4">LED3</text>
<text x="402.5" y="267.6">8550</text>
<text x="402.5" y="270.1">Q2</text>
<text x="462.1" y="288">HF115F/005-2ZS4</text>
<text x="462.1" y="290.5">RELAY3</text>
<text x="530.3" y="297.2">KF128-5.08-2P</text>
<text x="530.3" y="294">P4</text>
<text x="330.2" y="304.7">R20</text>
<text x="422.3" y="303">D3</text>
<text x="330.2" y="307.8">1K</text>
<text x="343.6" y="310">PC817X4NIP0F(D )</text>
<text x="422.3" y="306">TCLL4148</text>
<text x="347.5" y="314.5">U5</text>
<text x="384.3" y="315.2">1K R21</text>
<text x="420.2" y="321.9">10K</text>
<text x="420.2" y="318.9">R22</text>
<text x="384.2" y="329.4">R23</text>
<text x="383.1" y="334.3">10K</text>
<text x="425.4" y="333">LED4</text>
<text x="404.2" y="338.2">8550</text>
<text x="404.2" y="340.6">Q3</text>
</g>
<g font-size="3.2" fill="#00f">
<text x="468.2" y="27.5">AC N</text>
<text x="477" y="26.6">N 输入</text>
<text x="490.1" y="28">1</text>
<text x="494.6" y="29.4">1</text>
<text x="384.1" y="35.1">4</text>
<text x="384.1" y="31.5">3</text>
<text x="387.6" y="33.3">-VO</text>
<text x="398.2" y="33.3">AC</text>
<text x="404.1" y="31.5">2</text>
<text x="404.1" y="35.1">1</text>
<text x="468.5" y="34.6">AC L</text>
<text x="490.1" y="35.1">2</text>
<text x="387.6" y="36.8">+VO</text>
<text x="398.2" y="36.8">AC</text>
<text x="477.6" y="38.9">L 输入</text>
<text x="494.6" y="36.5">2</text>
<text x="494.6" y="78.6">GPIO2</text>
<text x="494.6" y="82.2">GPIO4</text>
<text x="507.6" y="79.2">1</text>
<text x="507.6" y="82.7">2</text>
<text x="511.1" y="80.9">1</text>
<text x="494.6" y="85.7">GPIO5</text>
<text x="507.6" y="86.2">3</text>
<text x="507.6" y="89.7">4</text>
<text x="511.1" y="84.5">2</text>
<text x="511.1" y="88">3</text>
<text x="520.6" y="88">6</text>
<text x="524.1" y="89.7">5</text>
<text x="524.1" y="86.2">6</text>
<text x="511.1" y="91.5">4</text>
<text x="520.6" y="91.5">5</text>
<text x="466.6" y="147.7" transform="rotate(-90 466.6 147.7)">AC L</text>
<text x="510.4" y="159.8">AC N</text>
<text x="523.6" y="160.3">1</text>
<text x="528.1" y="161.7">1</text>
<text x="523.6" y="167.4">2</text>
<text x="528.1" y="168.8">2</text>
<text x="470.5" y="185.9" transform="rotate(-90 470.5 185.9)">AC L</text>
<text x="308" y="186.7">GPIO13</text>
<text x="179" y="197" transform="rotate(-90 179 197)">3V3</text>
<text x="179.6" y="201" transform="rotate(-90 179.6 201)">4</text>
<text x="468.3" y="218.3" transform="rotate(-90 468.3 218.3)">AC L</text>
<text x="57.5" y="225.2">VBUS</text>
<text x="68.8" y="223.8">1</text>
<text x="68.8" y="227.3">2</text>
<text x="177.8" y="226.4" transform="rotate(-90 177.8 226.4)">Input</text>
<text x="181.3" y="226.4" transform="rotate(-90 181.3 226.4)">Output Output</text>
<text x="61.3" y="232.3">D+</text>
<text x="62.4" y="228.7">D-</text>
<text x="68.8" y="230.9">3</text>
<text x="108.3" y="228.6">5vsb</text>
<text x="123.2" y="229.1">3</text>
<text x="137.6" y="232.6">2</text>
<text x="176" y="229.9" transform="rotate(-90 176 229.9)">3</text>
<text x="179.6" y="229.9" transform="rotate(-90 179.6 229.9)">2</text>
<text x="512.1" y="230.4">AC N</text>
<text x="525.4" y="230.9">1</text>
<text x="529.9" y="232.3">1</text>
<text x="59" y="239.3">GND</text>
<text x="62.5" y="235.8">ID</text>
<text x="68.8" y="234.4">4</text>
<text x="68.8" y="237.9">5</text>
<text x="122.9" y="236.1">1</text>
<text x="525.4" y="237.9">2</text>
<text x="529.9" y="239.3">2</text>
<text x="56.1" y="245.6" transform="rotate(-90 56.1 245.6)">6</text>
<text x="57.5" y="241.1" transform="rotate(-90 57.5 241.1)">6</text>
<text x="309.8" y="257.2">GPIO12</text>
<text x="472.3" y="254.7" transform="rotate(-90 472.3 254.7)">AC L</text>
<text x="470.1" y="290.6" transform="rotate(-90 470.1 290.6)">AC L</text>
<text x="513.9" y="300.9">AC N</text>
<text x="527.2" y="301.4">1</text>
<text x="531.6" y="302.8">1</text>
<text x="527.2" y="308.5">2</text>
<text x="531.6" y="309.9">2</text>
<text x="311.5" y="327.8">GPIO16</text>
<text x="474.1" y="327" transform="rotate(-90 474.1 327)">AC L</text>
</g>
<g font-size="3.2" fill="#fff">
<text x="108.3" y="96.4">RST</text>
<text x="149.7" y="96.4">TXD</text>
<text x="108.3" y="103.5">ADC</text>
<text x="149.5" y="103.5">RXD</text>
<text x="108.3" y="110.6">EN</text>
<text x="150.4" y="110.6">IO5</text>
<text x="108.3" y="117.6">IO16</text>
<text x="150.4" y="117.6">IO4</text>
<text x="108.3" y="124.7">IO14</text>
<text x="150.4" y="124.7">IO0</text>
<text x="108.3" y="131.7">IO12</text>
<text x="150.4" y="131.7">IO2</text>
<text x="108.3" y="138.8">IO13</text>
<text x="148.4" y="138.8">IO15</text>
<text x="108.3" y="145.8">VCC</text>
<text x="149" y="145.8">GND</text>
<text x="115.7" y="158.2" transform="rotate(-90 115.7 158.2)">CS0</text>
<text x="122.8" y="158.2" transform="rotate(-90 122.8 158.2)">MISO</text>
<text x="129.8" y="158.2" transform="rotate(-90 129.8 158.2)">IO9</text>
<text x="136.9" y="158.2" transform="rotate(-90 136.9 158.2)">IO10</text>
<text x="143.9" y="158.2" transform="rotate(-90 143.9 158.2)">MOSI</text>
<text x="151" y="158.2" transform="rotate(-90 151 158.2)">SCLK</text>
</g>
<g font-size="3.2">
<text x="449.4" y="155.4" transform="rotate(-90 449.4 155.4)">2</text>
<text x="463.5" y="155.4" transform="rotate(-90 463.5 155.4)">4</text>
<text x="467.1" y="155.4" transform="rotate(-90 467.1 155.4)">6</text>
<text x="470.6" y="155.4" transform="rotate(-90 470.6 155.4)">8</text>
<text x="449.4" y="175" transform="rotate(-90 449.4 175)">1</text>
<text x="463.5" y="175" transform="rotate(-90 463.5 175)">3</text>
<text x="467.1" y="175" transform="rotate(-90 467.1 175)">5</text>
<text x="470.6" y="175" transform="rotate(-90 470.6 175)">7</text>
<text x="184.9" y="226.4" transform="rotate(-90 184.9 226.4)">GND/ADJ</text>
<text x="451.2" y="224.2" transform="rotate(-90 451.2 224.2)">2</text>
<text x="465.3" y="224.2" transform="rotate(-90 465.3 224.2)">4</text>
<text x="468.8" y="224.2" transform="rotate(-90 468.8 224.2)">6</text>
<text x="472.4" y="224.2" transform="rotate(-90 472.4 224.2)">8</text>
<text x="183.1" y="229.9" transform="rotate(-90 183.1 229.9)">1</text>
<text x="451.2" y="243.8" transform="rotate(-90 451.2 243.8)">1</text>
<text x="465.3" y="243.8" transform="rotate(-90 465.3 243.8)">3</text>
<text x="468.8" y="243.8" transform="rotate(-90 468.8 243.8)">5</text>
<text x="472.4" y="243.8" transform="rotate(-90 472.4 243.8)">7</text>
<text x="453" y="296.5" transform="rotate(-90 453 296.5)">2</text>
<text x="467.1" y="296.5" transform="rotate(-90 467.1 296.5)">4</text>
<text x="470.6" y="296.5" transform="rotate(-90 470.6 296.5)">6</text>
<text x="474.1" y="296.5" transform="rotate(-90 474.1 296.5)">8</text>
<text x="453" y="316.1" transform="rotate(-90 453 316.1)">1</text>
<text x="467.1" y="316.1" transform="rotate(-90 467.1 316.1)">3</text>
<text x="470.6" y="316.1" transform="rotate(-90 470.6 316.1)">5</text>
<text x="474.1" y="316.1" transform="rotate(-90 474.1 316.1)">7</text>
</g>
<g font-size="2.5" fill="#00f">
<text x="331.8" y="176.2">1</text>
<text x="354.5" y="176.2">4</text>
<text x="331.8" y="183.2">2</text>
<text x="354.5" y="183.2">3</text>
<text x="333.6" y="246.7">1</text>
<text x="356.3" y="246.7">4</text>
<text x="333.6" y="253.8">2</text>
<text x="356.3" y="253.8">3</text>
<text x="335.3" y="317.3">1</text>
<text x="358.1" y="317.3">4</text>
<text x="335.3" y="324.3">2</text>
<text x="358.1" y="324.3">3</text>
</g>
</svg>
